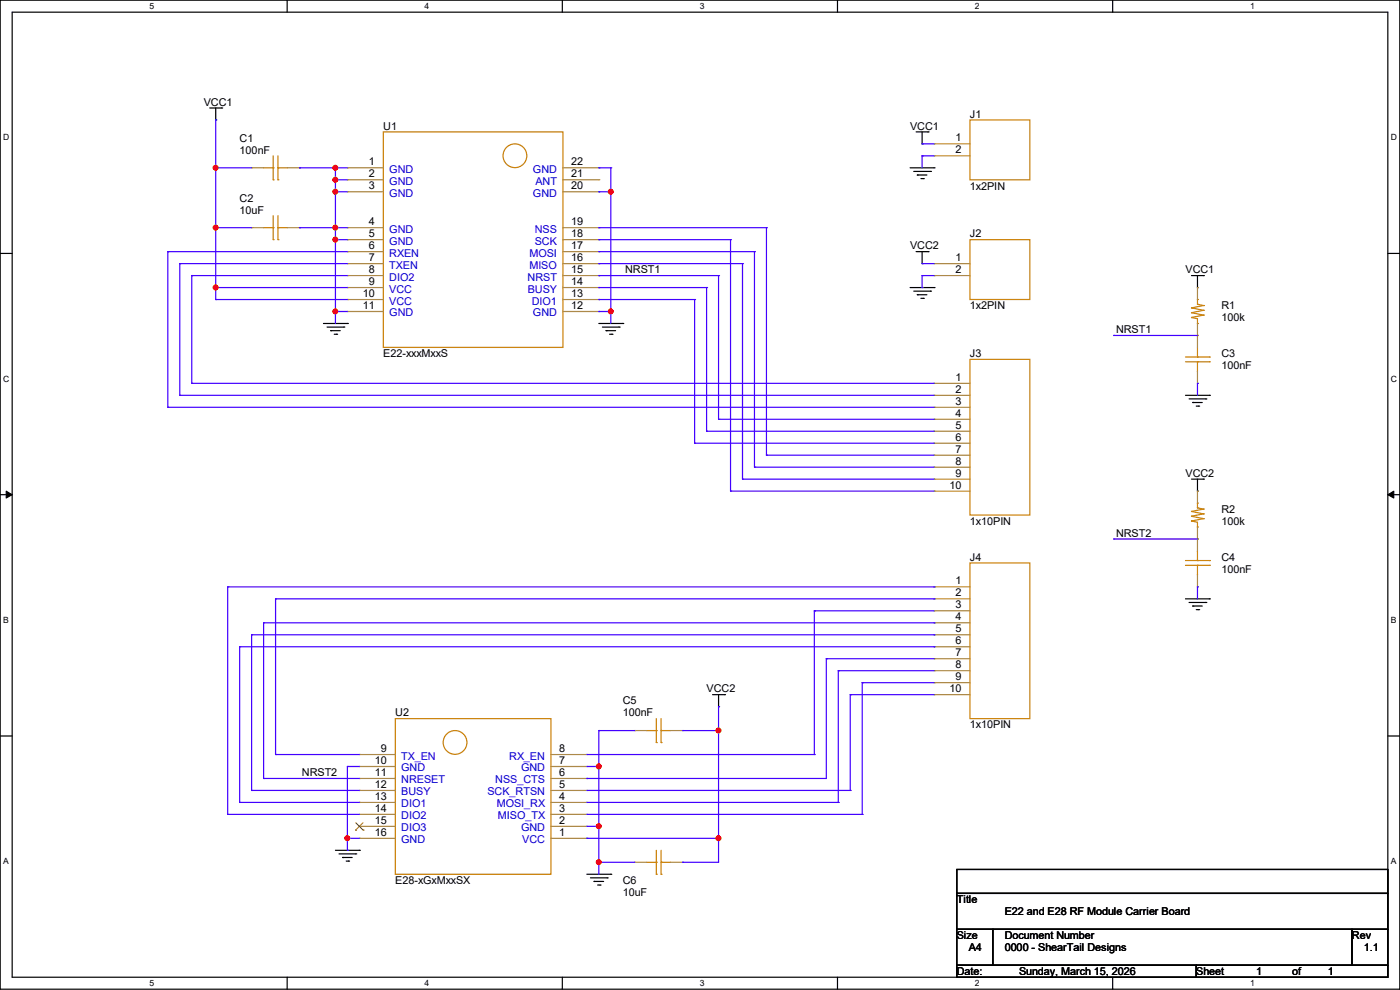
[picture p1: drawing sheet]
<svg xmlns="http://www.w3.org/2000/svg" width="297mm" height="210mm" viewBox="0 0 297 210" stroke-linecap="round" stroke-linejoin="round" font-family="sans-serif">
<path d="M0 0h297v209.8h-297zM2.6 2.6h291.8v204.7h-291.8z" fill="none" stroke="#000" stroke-width=".25"/>
<g fill="#fff">
<path d="M31.7 .3h1v2h-1z"/>
<path d="M31.7 207.6h1v1.9h-1z"/>
</g>
<path d="M60.9 0v2.6M60.9 207.3v2.5" fill="none" stroke="#000" stroke-width=".25"/>
<g fill="#fff">
<path d="M90.1 .3h1v2h-1z"/>
<path d="M90.1 207.6h1v1.9h-1z"/>
</g>
<path d="M119.3 0v2.6M119.3 207.3v2.5" fill="none" stroke="#000" stroke-width=".25"/>
<g fill="#fff">
<path d="M148.5 .3h.9v2h-.9z"/>
<path d="M148.5 207.6h.9v1.9h-.9z"/>
</g>
<path d="M177.7 0v2.6M177.7 207.3v2.5" fill="none" stroke="#000" stroke-width=".25"/>
<g fill="#fff">
<path d="M206.8 .3h1v2h-1z"/>
<path d="M206.8 207.6h1v1.9h-1z"/>
</g>
<path d="M236.1 0v2.6M236.1 207.3v2.5" fill="none" stroke="#000" stroke-width=".25"/>
<g fill="#fff">
<path d="M265.2 .3h1v2h-1z"/>
<path d="M265.2 207.6h1v1.9h-1z"/>
<path d="M.7 28.2h1.2v1.9h-1.2z"/>
<path d="M295.1 28.2h1.2v1.9h-1.2z"/>
<path d="M.7 79.3h1.2v2h-1.2z"/>
<path d="M295.1 79.3h1.2v2h-1.2z"/>
</g>
<path d="M0 53.8h2.6M294.4 53.8h2.6" fill="none" stroke="#000" stroke-width=".25"/>
<g fill="#fff">
<path d="M.7 130.5h1.2v2h-1.2z"/>
<path d="M295.1 130.5h1.1v2h-1.1z"/>
</g>
<path d="M0 104.9h2.6M294.4 104.9h2.6" fill="none" stroke="#000" stroke-width=".25"/>
<path d="M1.3 104.2l1.3 .7-1.3 .8zM294.4 104.9l1.3-.7v1.5z" fill="#000" stroke="#000" stroke-width=".21"/>
<g fill="#fff">
<path d="M.7 181.7h1.2v2h-1.2z"/>
<path d="M295.1 181.7h1.1v2h-1.1z"/>
</g>
<g fill="none" stroke="#000" stroke-width=".25">
<path d="M44.5 22.9h2.5M45.8 25.4h.1M45.8 22.9v2.5M47 22.9h.1M193.1 35.6h5.1M193.8 36.4h3.6M194.4 28h2.5M194.6 37.1h.1M194.6 37.1h2M195.4 37.9h.5M195.6 30.5h.1M195.6 28v2.5"/>
<path d="M195.9 37.9h.1M196.9 28h.1M197.4 36.4h.1M198.2 35.6h.1M194.4 53.4h2.5M195.6 55.9h.1M195.6 53.4v2.5M196.9 53.4h.1M252.8 58.5h2.5M254 58.5v2.5M255.3 58.5h.1M68.6 68.6h5.1"/>
<path d="M69.4 69.4h3.5M70.1 70.1h.1M70.1 70.1h2.1M70.9 70.9h.5M71.4 70.9h.1M72.9 69.4h.1M73.7 68.6h.1M127 68.6h5.1M127.8 69.4h3.6M128.6 70.1h.1M128.6 70.1h2M129.3 70.9h.5"/>
<path d="M129.8 70.9h.1M131.4 69.4h.1M132.1 68.6h.1M193.1 61h5.1M193.8 61.8h3.6M194.6 62.5h.1M194.6 62.5h2M195.4 63.3h.5M195.9 63.3h.1M197.4 61.8h.1M198.2 61h.1M254 61h.1"/>
<path d="M251.5 83.9h5.1M252.3 84.6h3.5M253 85.4h.1M253 85.4h2.1M253.8 86.1h.5M254.3 86.1h.1M255.8 84.6h.1M256.6 83.9h.1M252.8 101.6h2.5M254 104.2h.1M254 101.6v2.6M255.3 101.6h.1"/>
<path d="M251.5 127h5.1M252.3 127.8h3.5M253 128.6h.1M253 128.6h2.1M253.8 129.3h.5M254.3 129.3h.1M255.8 127.8h.1M256.6 127h.1M0 156.1h2.6M151.2 147.4h2.5M152.4 149.9h.1M152.4 147.4v2.5"/>
<path d="M153.7 147.4h.1M294.4 156.1h2.6M71.2 180.4h5M71.9 181.1h3.6M72.7 181.9h.1M72.7 181.9h2M73.4 182.7h.6M74 182.7h.1M75.5 181.1h.1M76.2 180.4h.1M124.5 185.5h5.1M125.3 186.2h3.5"/>
<path d="M126 187h.1M126 187h2.1M126.8 187.7h.5M127.3 187.7h.1M128.8 186.2h.1M129.6 185.5h.1M203 184.4h91.4v5.1h-91.4zM203 189.5h91.4v7.6h-91.4zM203 197.1h7.6v7.7h-7.6zM210.6 197.1h76.2v7.7h-76.2zM286.8 197.1h7.6v7.7h-7.6zM203 204.8h50.8v2.5h-50.8z"/>
<path d="M253.8 204.8h40.6v2.5h-40.6z"/>
</g>
<g fill="none" stroke="#cc8006" stroke-width=".25">
<path d="M55.9 35.6h2.1M58 38.1h.1M58 35.6h.1M58 33.1v5M59 38.1h.1M59 35.6h.1M59 33.1v5M59 35.6h2M81.3 28h38.1v45.7h-38.1zM205.8 25.4h12.7v12.7h-12.7zM55.9 48.3h2.1M58 50.8h.1"/>
<path d="M58 48.3h.1M58 45.8v5M59 50.8h.1M59 48.3h.1M59 45.8v5M59 48.3h2M205.8 50.8h12.7v12.7h-12.7zM205.8 76.2h12.7v33.1h-12.7zM251.5 75.7h5.1M251.5 76.8h5.1M252.8 67.4h.1M252.8 66.3h.1"/>
<path d="M252.8 65.3h.1M252.8 67.4l1.2 .2v1M252.8 66.3l2.5 .5M252.8 65.3l2.5 .5M254 68.6h.1M254 64.6h.1M254 63.5h.1M254 75.7h.1M254 76.8h.1M254 63.5v1.1M254 73.7v2M254 76.8v2"/>
<path d="M254 64.6l1.3 .2M255.3 66.8h.1M255.3 64.8h.1M255.3 65.8h.1M255.3 66.8l-2.5 .6M255.3 64.8l-2.5 .5M255.3 65.8l-2.5 .5M256.6 75.7h.1M256.6 76.8h.1M205.8 119.4h12.7v33h-12.7zM251.5 118.9h5.1M251.5 119.9h5.1"/>
<path d="M252.8 110.5h.1M252.8 109.5h.1M252.8 108.5h.1M252.8 110.5l1.2 .3v1M252.8 109.5l2.5 .5M252.8 108.5l2.5 .5M254 111.8h.1M254 107.7h.1M254 106.7h.1M254 118.9h.1M254 119.9h.1M254 106.7v1"/>
<path d="M254 116.9v2M254 119.9v2.1M254 107.7l1.3 .3M255.3 110h.1M255.3 108h.1M255.3 109h.1M255.3 110l-2.5 .5M255.3 108l-2.5 .5M255.3 109l-2.5 .5M256.6 118.9h.1M256.6 119.9h.1M83.9 152.4h33v33.1h-33z"/>
<path d="M137.2 155h2M139.2 157.5h.1M139.2 155h.1M139.2 152.4v5.1M140.3 157.5h.1M140.3 155h.1M140.3 152.4v5.1M140.3 155h2M137.2 182.9h2M139.2 185.5h.1M139.2 182.9h.1M139.2 180.4v5.1"/>
<path d="M140.3 185.5h.1M140.3 182.9h.1M140.3 180.4v5.1M140.3 182.9h2"/>
<circle cx="109.2" cy="33" r="2.52"/>
<circle cx="96.5" cy="157.5" r="2.52"/>
</g>
<g fill="none" stroke="#a84" stroke-width=".25">
<path d="M53.4 35.6h.1M53.4 35.6h2.5M61 35.6h2.5M63.5 35.6h.1M73.7 35.6h.1M73.7 38.1h.1M73.7 35.6h7.6M73.7 38.1h7.6M119.4 35.6h7.6M119.4 38.1h7.6M127 38.1h.1M127 35.6h.1"/>
<path d="M198.2 30.5h.1M198.2 33.1h.1M198.2 30.5h7.6M198.2 33.1h7.6M53.4 48.3h.1M53.4 48.3h2.5M61 48.3h2.5M63.5 48.3h.1M73.7 40.7h.1M73.7 48.3h.1M73.7 50.8h.1M73.7 53.4h.1"/>
<path d="M73.7 55.9h.1M73.7 58.5h.1M73.7 48.3h7.6M73.7 55.9h7.6M73.7 58.5h7.6M73.7 40.7h7.6M73.7 50.8h7.6M73.7 53.4h7.6M119.4 48.3h7.6M119.4 55.9h7.6M119.4 58.5h7.6M119.4 40.7h7.6"/>
<path d="M119.4 50.8h7.6M119.4 53.4h7.6M127 58.5h.1M127 55.9h.1M127 53.4h.1M127 50.8h.1M127 48.3h.1M127 40.7h.1M198.2 55.9h.1M198.2 58.5h.1M198.2 55.9h7.6M198.2 58.5h7.6"/>
<path d="M73.7 61h.1M73.7 63.5h.1M73.7 66.1h.1M73.7 61h7.6M73.7 63.5h7.6M73.7 66.1h7.6M119.4 61h7.6M119.4 63.5h7.6M119.4 66.1h7.6M127 66.1h.1M127 63.5h.1M127 61h.1"/>
<path d="M254 71.2h.1M254 61h.1M254 61v2.5M254 68.6v5.1M254 78.8v2.5M198.2 81.3h.1M198.2 83.9h.1M198.2 86.4h.1M198.2 88.9h.1M198.2 91.5h.1M198.2 94h.1M198.2 96.6h.1"/>
<path d="M198.2 99.1h.1M198.2 81.3h7.6M198.2 83.9h7.6M198.2 86.4h7.6M198.2 88.9h7.6M198.2 91.5h7.6M198.2 94h7.6M198.2 96.6h7.6M198.2 99.1h7.6M254 81.3h.1M198.2 101.6h.1M198.2 104.2h.1"/>
<path d="M198.2 101.6h7.6M198.2 104.2h7.6M254 114.3h.1M254 104.2h.1M254 104.2v2.5M254 111.8v5.1M198.2 124.5h.1M198.2 127h.1M198.2 129.6h.1M198.2 132.1h.1M198.2 134.7h.1M198.2 137.2h.1"/>
<path d="M198.2 139.7h.1M198.2 124.5h7.6M198.2 127h7.6M198.2 129.6h7.6M198.2 132.1h7.6M198.2 134.7h7.6M198.2 137.2h7.6M198.2 139.7h7.6M254 124.5h.1M254 122v2.5M134.7 155h.1M134.7 155h2.5"/>
<path d="M142.3 155h2.5M144.8 155h.1M198.2 142.3h.1M198.2 144.8h.1M198.2 147.4h.1M198.2 142.3h7.6M198.2 144.8h7.6M198.2 147.4h7.6M76.2 160.1h.1M76.2 162.6h.1M76.2 165.1h.1M76.2 167.7h.1"/>
<path d="M76.2 170.2h.1M76.2 172.8h.1M76.2 175.3h.1M76.2 177.8h.1M76.2 177.8h7.7M76.2 175.3h7.7M76.2 172.8h7.7M76.2 170.2h7.7M76.2 167.7h7.7M76.2 165.1h7.7M76.2 162.6h7.7M76.2 160.1h7.7"/>
<path d="M116.9 177.8h7.6M116.9 175.3h7.6M116.9 172.8h7.6M116.9 170.2h7.6M116.9 167.7h7.6M116.9 165.1h7.6M116.9 162.6h7.6M116.9 160.1h7.6M124.5 177.8h.1M124.5 175.3h.1M124.5 172.8h.1M124.5 170.2h.1"/>
<path d="M124.5 167.7h.1M124.5 165.1h.1M124.5 162.6h.1M124.5 160.1h.1M134.7 182.9h.1M134.7 182.9h2.5M142.3 182.9h2.5M144.8 182.9h.1"/>
</g>
<path d="M75.4 176.1h.1M75.5 174.5l1.5 1.6M77 174.5l-1.6 1.6M77 176.1h.1" fill="none" stroke="#804000" stroke-width=".21"/>
<g fill="none" stroke="#4200ff" stroke-width=".25">
<path d="M45.8 25.4h.1M45.8 35.6h.1M45.8 35.6h7.6M45.8 25.4v38.1M63.5 35.6h.1M63.5 35.6h10.2M71.2 35.6h.1M71.2 38.1h.1M71.2 35.6v33M71.2 38.1h2.5M127 35.6h.1M127 35.6h2.6"/>
<path d="M129.6 35.6h.1M129.6 35.6v33M195.6 30.5h.1M195.6 33.1h.1M195.6 30.5h2.6M195.6 33.1h2.6M195.6 33.1v2.5M35.6 53.4h.1M35.6 53.4h38.1M35.6 53.4v33M38.1 55.9h.1M38.1 55.9h35.6"/>
<path d="M38.1 55.9v28M40.7 58.5h.1M40.7 58.5h33M40.7 58.5v22.8M45.8 48.3h.1M45.8 48.3h7.6M63.5 48.3h.1M63.5 48.3h10.2M71.2 40.7h.1M71.2 48.3h.1M71.2 50.8h.1M71.2 50.8h2.5"/>
<path d="M71.2 40.7h2.5M127 50.8h.1M127 53.4h.1M127 55.9h.1M127 48.3h.1M127 58.5h.1M127 40.7h.1M127 50.8h28M127 53.4h33.1M127 55.9h30.5M127 48.3h35.6M127 58.5h25.4"/>
<path d="M127 40.7h2.6M129.6 40.7h.1M152.4 58.5h.1M152.4 58.5v30.4M155 50.8h.1M155 50.8v53.4M157.5 55.9h.1M157.5 55.9v45.7M160.1 53.4h.1M160.1 53.4v45.7M162.6 48.3h.1M162.6 48.3v48.3"/>
<path d="M195.6 55.9h.1M195.6 58.5h.1M195.6 55.9h2.6M195.6 58.5h2.6M195.6 58.5v2.5M45.8 61h.1M45.8 63.5h.1M45.8 61h27.9M45.8 63.5h27.9M71.2 66.1h.1M71.2 66.1h2.5M127 61h.1"/>
<path d="M127 63.5h.1M127 66.1h.1M127 61h22.9M127 63.5h20.4M127 66.1h2.6M129.6 66.1h.1M147.4 63.5h.1M147.4 63.5v30.5M149.9 61h.1M149.9 61v30.5M195.6 61h.1M236.3 71.2h.1"/>
<path d="M236.3 71.2h17.7M35.6 86.4h.1M35.6 86.4h162.6M38.1 83.9h.1M38.1 83.9h160.1M40.7 81.3h.1M40.7 81.3h157.5M147.4 94h.1M147.4 94h50.8M149.9 91.5h.1M149.9 91.5h48.3M152.4 88.9h.1"/>
<path d="M152.4 88.9h45.8M160.1 99.1h.1M160.1 99.1h38.1M162.6 96.6h.1M162.6 96.6h35.6M254 81.3h.1M254 81.3v2.6M155 104.2h.1M155 104.2h43.2M157.5 101.6h.1M157.5 101.6h40.7M236.3 114.3h.1"/>
<path d="M236.3 114.3h17.7M48.3 124.5h.1M48.3 124.5v48.3M48.3 124.5h149.9M50.8 137.2h.1M50.8 137.2v33M50.8 137.2h147.4M53.4 134.7h.1M53.4 134.7v33M53.4 134.7h144.8M55.9 132.1h.1M55.9 132.1v33"/>
<path d="M55.9 132.1h142.3M58.5 127h.1M58.5 127v33.1M58.5 127h139.7M172.8 129.6h.1M172.8 129.6v30.5M172.8 129.6h25.4M175.3 139.7h.1M175.3 139.7h22.9M175.3 139.7v25.4h-50.8M198.2 137.2h.1M198.2 134.7h.1"/>
<path d="M198.2 132.1h.1M198.2 127h.1M198.2 124.5h.1M254 124.5h.1M254 124.5v2.5M127 155h.1M127 155v30.5M127 155h7.7M144.8 155h7.6M152.4 155h.1M152.4 149.9h.1M152.4 149.9v33h-7.6"/>
<path d="M177.8 142.3h.1M177.8 142.3v27.9M177.8 142.3h20.4M180.4 147.4h.1M180.4 147.4v20.3M180.4 147.4h17.8M182.9 144.8h.1M182.9 144.8v28M182.9 144.8h15.3M48.3 172.8h.1M48.3 172.8h27.9M50.8 170.2h.1"/>
<path d="M50.8 170.2h25.4M53.4 167.7h.1M53.4 167.7h22.8M55.9 165.1h.1M55.9 165.1h20.3M58.5 160.1h.1M58.5 160.1h17.7M73.7 162.6h.1M73.7 177.8h.1M73.7 162.6h2.5M73.7 162.6v17.8M73.7 177.8h2.5"/>
<path d="M124.5 165.1h.1M124.5 177.8h.1M124.5 167.7h55.9M124.5 172.8h58.4M124.5 170.2h53.3M124.5 160.1h48.3M124.5 175.3h2.5M124.5 162.6h2.5M124.5 177.8h27.9M127 175.3h.1M127 162.6h.1M152.4 177.8h.1"/>
<path d="M172.8 160.1h.1M177.8 170.2h.1M180.4 167.7h.1M182.9 172.8h.1M73.7 180.4h.1M127 182.9h.1M127 182.9h7.7M144.8 182.9h.1"/>
</g>
<g fill="#f00" stroke="#f00" stroke-width=".25">
<circle cx="71.1" cy="38.1" r=".49"/>
<circle cx="71.1" cy="35.6" r=".49"/>
<circle cx="71.1" cy="40.7" r=".49"/>
<circle cx="71.1" cy="48.3" r=".49"/>
<circle cx="71.1" cy="66.1" r=".49"/>
<circle cx="71.1" cy="50.8" r=".49"/>
<circle cx="45.7" cy="35.6" r=".49"/>
<circle cx="129.6" cy="66.1" r=".49"/>
<circle cx="129.6" cy="40.7" r=".49"/>
<circle cx="45.7" cy="61" r=".49"/>
<circle cx="45.7" cy="48.3" r=".49"/>
<circle cx="127" cy="175.3" r=".49"/>
<circle cx="73.7" cy="177.8" r=".49"/>
<circle cx="127" cy="162.6" r=".49"/>
<circle cx="152.4" cy="155" r=".49"/>
<circle cx="152.4" cy="177.8" r=".49"/>
<circle cx="127" cy="182.9" r=".49"/>
</g>
<g font-size="2.3">
<text x="43.2" y="22.4">VCC1</text>
<text x="81.3" y="27.5">U1</text>
<text x="193.1" y="27.5">VCC1</text>
<text x="202.7" y="30">1</text>
<text x="205.8" y="25">J1</text>
<text x="50.8" y="30.1">C1</text>
<text x="50.8" y="32.6">100nF</text>
<text x="78.3" y="35.1">1</text>
<text x="121.2" y="35.1">22</text>
<text x="202.7" y="32.5">2</text>
<text x="78.3" y="37.6">2</text>
<text x="78.3" y="40.1">3</text>
<text x="121.2" y="40.1">20</text>
<text x="121.2" y="37.6">21</text>
<text x="205.8" y="40.2">1x2PIN</text>
<text x="50.8" y="42.8">C2</text>
<text x="50.8" y="45.3">10uF</text>
<text x="78.3" y="47.8">4</text>
<text x="121.2" y="47.8">19</text>
<text x="78.3" y="50.3">5</text>
<text x="78.3" y="52.8">6</text>
<text x="121.2" y="52.8">17</text>
<text x="121.2" y="50.3">18</text>
<text x="193.1" y="52.9">VCC2</text>
<text x="205.8" y="50.4">J2</text>
<text x="78.3" y="55.4">7</text>
<text x="78.3" y="57.9">8</text>
<text x="121.2" y="57.9">15</text>
<text x="121.2" y="55.4">16</text>
<text x="132.6" y="58">NRST1</text>
<text x="202.7" y="55.4">1</text>
<text x="202.7" y="57.9">2</text>
<text x="251.5" y="58">VCC1</text>
<text x="77" y="63">10</text>
<text x="77" y="65.5">11</text>
<text x="78.3" y="60.5">9</text>
<text x="121.2" y="65.5">12</text>
<text x="121.2" y="63">13</text>
<text x="121.2" y="60.5">14</text>
<text x="205.8" y="65.6">1x2PIN</text>
<text x="259.1" y="65.6">R1</text>
<text x="236.8" y="70.7">NRST1</text>
<text x="259.1" y="68.2">100k</text>
<text x="81.3" y="75.8">E22-xxxMxxS</text>
<text x="205.8" y="75.8">J3</text>
<text x="259.1" y="75.8">C3</text>
<text x="202.7" y="80.8">1</text>
<text x="202.7" y="83.3">2</text>
<text x="259.1" y="78.3">100nF</text>
<text x="202.7" y="85.9">3</text>
<text x="202.7" y="88.4">4</text>
<text x="202.7" y="90.9">5</text>
<text x="202.7" y="93.5">6</text>
<text x="202.7" y="96">7</text>
<text x="202.7" y="98.6">8</text>
<text x="202.7" y="101.1">9</text>
<text x="251.5" y="101.2">VCC2</text>
<text x="201.5" y="103.6">10</text>
<text x="205.8" y="111.3">1x10PIN</text>
<text x="236.8" y="113.8">NRST2</text>
<text x="259.1" y="108.8">R2</text>
<text x="259.1" y="111.3">100k</text>
<text x="205.8" y="119">J4</text>
<text x="259.1" y="119">C4</text>
<text x="202.7" y="124">1</text>
<text x="259.1" y="121.5">100nF</text>
<text x="202.7" y="126.5">2</text>
<text x="202.7" y="129">3</text>
<text x="202.7" y="131.6">4</text>
<text x="202.7" y="134.1">5</text>
<text x="202.7" y="136.7">6</text>
<text x="202.7" y="139.2">7</text>
<text x="202.7" y="141.7">8</text>
<text x="132.1" y="149.4">C5</text>
<text x="149.9" y="146.9">VCC2</text>
<text x="201.5" y="146.8">10</text>
<text x="202.7" y="144.3">9</text>
<text x="83.9" y="152">U2</text>
<text x="132.1" y="152">100nF</text>
<text x="205.8" y="154.5">1x10PIN</text>
<text x="80.8" y="159.5">9</text>
<text x="118.7" y="159.5">8</text>
<text x="64.1" y="164.6">NRST2</text>
<text x="79.5" y="162.1">10</text>
<text x="79.5" y="164.6">11</text>
<text x="79.5" y="167.1">12</text>
<text x="118.7" y="167.1">5</text>
<text x="118.7" y="164.6">6</text>
<text x="118.7" y="162.1">7</text>
<text x="79.5" y="169.7">13</text>
<text x="79.5" y="172.2">14</text>
<text x="118.7" y="172.2">3</text>
<text x="118.7" y="169.7">4</text>
<text x="79.5" y="174.8">15</text>
<text x="79.5" y="177.3">16</text>
<text x="118.7" y="177.3">1</text>
<text x="118.7" y="174.8">2</text>
<text x="83.9" y="187.5">E28-xGxMxxSX</text>
<text x="132.1" y="187.5">C6</text>
<text x="132.1" y="190.1">10uF</text>
<text x="203" y="191.6">Title</text>
<text x="213.2" y="194.1">E22 and E28 RF Module Carrier Board</text>
<text x="203" y="199.2">Size</text>
<text x="205.5" y="201.8">A4</text>
<text x="213.1" y="199.2">Document Number</text>
<text x="213.2" y="201.8">0000 - ShearTail Designs</text>
<text x="286.8" y="199.2">Rev</text>
<text x="289.4" y="201.8">1.1</text>
<text x="203" y="206.8">Date:</text>
<text x="216.2" y="206.8">Sunday, March 15, 2026</text>
<text x="253.8" y="206.8">Sheet</text>
<text x="266.5" y="206.8">1</text>
<text x="274.1" y="206.8">of</text>
<text x="281.7" y="206.8">1</text>
</g>
<g font-size="2.3" fill="#00c">
<text x="82.6" y="36.7">GND</text>
<text x="82.6" y="39.2">GND</text>
<text x="82.6" y="41.7">GND</text>
<text x="113.1" y="41.7">GND</text>
<text x="113.1" y="36.7">GND</text>
<text x="113.6" y="39.2">ANT</text>
<text x="82.6" y="49.4">GND</text>
<text x="82.6" y="51.9">GND</text>
<text x="113.5" y="51.9">SCK</text>
<text x="113.5" y="49.4">NSS</text>
<text x="82.6" y="54.4">RXEN</text>
<text x="82.6" y="57">TXEN</text>
<text x="82.6" y="59.5">DIO2</text>
<text x="111.9" y="59.5">NRST</text>
<text x="112.3" y="57">MISO</text>
<text x="112.3" y="54.4">MOSI</text>
<text x="82.6" y="62.1">VCC</text>
<text x="82.6" y="64.6">VCC</text>
<text x="112" y="62.1">BUSY</text>
<text x="112.8" y="64.6">DIO1</text>
<text x="82.6" y="67.1">GND</text>
<text x="113.1" y="67.1">GND</text>
<text x="85.1" y="161.1">TX_EN</text>
<text x="108" y="161.1">RX_EN</text>
<text x="85.1" y="163.7">GND</text>
<text x="85.1" y="166.2">NRESET</text>
<text x="105.1" y="166.2">NSS_CTS</text>
<text x="110.5" y="163.7">GND</text>
<text x="85.1" y="168.7">BUSY</text>
<text x="85.1" y="171.3">DIO1</text>
<text x="85.1" y="173.8">DIO2</text>
<text x="103.4" y="168.7">SCK_RTSN</text>
<text x="105.4" y="171.3">MOSI_RX</text>
<text x="105.6" y="173.8">MISO_TX</text>
<text x="85.1" y="176.4">DIO3</text>
<text x="85.1" y="178.9">GND</text>
<text x="110.5" y="176.4">GND</text>
<text x="110.8" y="178.9">VCC</text>
</g>
<g font-size="1.8">
<text x="31.7" y="1.9">5</text>
<text x="90.1" y="1.9">4</text>
<text x="148.5" y="1.9">3</text>
<text x="206.8" y="1.9">2</text>
<text x="265.2" y="1.9">1</text>
<text x=".7" y="29.8">D</text>
<text x="295.1" y="29.8">D</text>
<text x=".7" y="80.9">C</text>
<text x="295.1" y="80.9">C</text>
<text x=".7" y="132.1">B</text>
<text x="295.1" y="132.1">B</text>
<text x=".7" y="183.3">A</text>
<text x="295.1" y="183.3">A</text>
<text x="31.7" y="209.2">5</text>
<text x="90.1" y="209.2">4</text>
<text x="148.5" y="209.2">3</text>
<text x="206.8" y="209.2">2</text>
<text x="265.2" y="209.2">1</text>
</g>
</svg>
